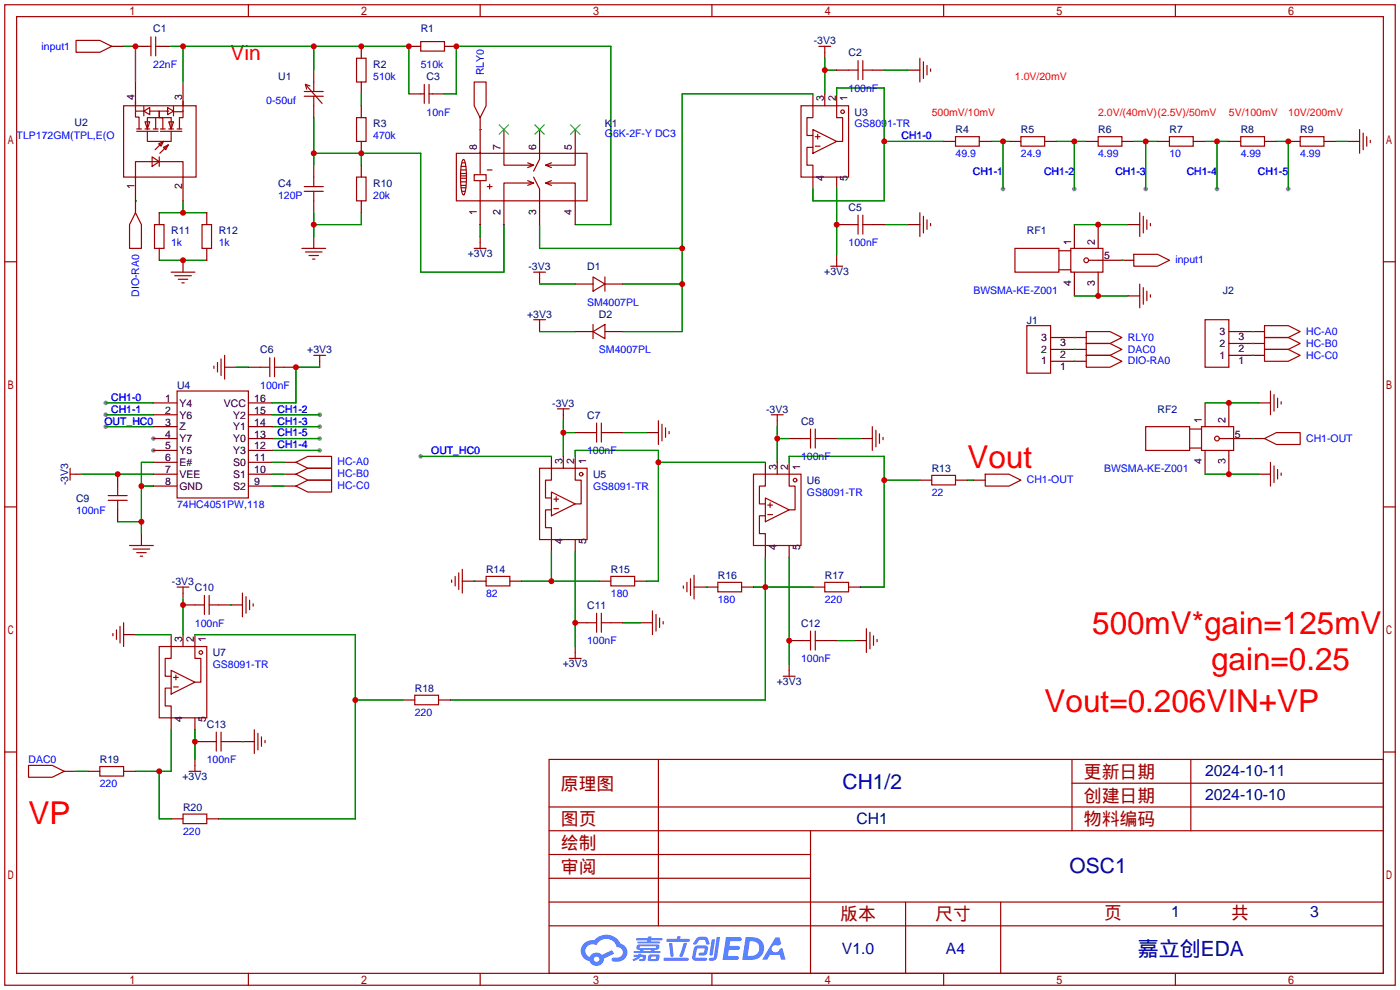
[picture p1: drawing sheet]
<svg xmlns="http://www.w3.org/2000/svg" width="299mm" height="212mm" viewBox="0 0 299 212" stroke-linecap="round" stroke-linejoin="round" font-family="sans-serif">
<g fill="#999">
<circle cx="32.8" cy="93.7" r=".51"/>
<circle cx="32.8" cy="96.3" r=".51"/>
<circle cx="229.6" cy="40.4" r=".51"/>
<circle cx="244.9" cy="40.4" r=".51"/>
<circle cx="260.1" cy="40.4" r=".51"/>
<circle cx="275.3" cy="40.4" r=".51"/>
<circle cx="22.6" cy="86.1" r=".51"/>
<circle cx="22.6" cy="88.6" r=".51"/>
<circle cx="22.6" cy="91.2" r=".51"/>
<circle cx="68.3" cy="88.6" r=".51"/>
<circle cx="68.3" cy="91.2" r=".51"/>
<circle cx="68.3" cy="93.7" r=".51"/>
<circle cx="68.3" cy="96.3" r=".51"/>
<circle cx="214.4" cy="40.4" r=".51"/>
<circle cx="89.9" cy="97.5" r=".51"/>
</g>
<g fill="none" stroke="#a10000" stroke-width=".25">
<path d="M1 1h297.2v209.6h-297.2zM3.6 3.6h292.1v204.4h-292.1zM53.1 1v2.6M102.6 1v2.6M152.1 1v2.6M201.7 1v2.6M251.2 1v2.6M1 55.9h2.6M295.7 55.9h2.5M1 108.3h2.6M295.7 108.3h2.5M1 160.7h2.6"/>
<path d="M117.3 162.3h178.4v45.7h-178.4zM117.3 177.5h178.4M117.3 172.5h178.4M140.7 162.3v35.6M173.2 177.5v30.5M229.1 162.3v15.2M229.1 167.4h66.6M254.5 162.3v15.2M295.7 160.7h2.5M117.3 182.6h55.9M117.3 197.9h178.4M117.3 192.8h178.4"/>
<path d="M117.3 187.7h55.9M193.5 192.8v15.2M213.9 192.8v15.2M53.1 208v2.6M102.6 208v2.6M152.1 208v2.6M201.7 208v2.6M251.2 208v2.6"/>
</g>
<g fill="#5487ff">
<path d="M155.2 200.3h2.6a.48 .48 0 0 1 .7 .4 .48 .48 0 0 1-.6 .4h-1.8l-.2 1.1h1.9a.43 .43 0 0 1 .4 .4 .43 .43 0 0 1-.5 .4h-1.9l-.2 1.3h1.7a.45 .45 0 0 1 .5 .2 .45 .45 0 0 1-.1 .6h-3.3z"/>
<path d="M165.7 200.3h.9l.4 1.5-.8 .3a.84 .84 0 0 0-1.2 .3 .84 .84 0 0 0 .4 1.1 .84 .84 0 0 0 1.1-.4l.1-.2 .6-.3 .7 2.5h-1l-.2-1h-2.1l-.6 1h-1.1z"/>
<path d="M152.1 200.8h.7l-.5 3.1a.36 .36 0 0 1-.3 .3 .36 .36 0 0 1-.4-.3z"/>
<path d="M153.2 200.2h.7l-.6 4.3a1.13 1.13 0 0 1-1.8 .6l.2-.4h.7l.2-.2z"/>
<path d="M148.9 200.6l.6-.4h1a.77 .77 0 0 1 .9 .5l.3 1-.2 .2h-.5l-.3-.9-.2-.2-1 .1-.7 1-.6-.1-.1-.2z"/>
<path d="M148.4 202.4l.6-.3h1.7a.81 .81 0 0 1 .7 .5 .81 .81 0 0 1-.2 .8 .81 .81 0 0 1-.9 .8h-.7a.32 .32 0 0 1-.3-.3 .32 .32 0 0 1 .4-.3h.7l.2-.9-1.6 .1-.4 1.8 2.2 .1a.32 .32 0 0 1 .3 .4 .32 .32 0 0 1-.4 .2h-2.2l-.5-.3-.1-.5z"/>
<path d="M141.9 204.7h5a.33 .33 0 0 1 .3 .3 .33 .33 0 0 1-.3 .3h-4.9l-.2-.1z"/>
<path d="M146.1 201.5h.8l-.7 2a.98 .98 0 0 1-.7 1.1l-.3-.3z"/>
<path d="M143 201.6h.7l.3 2.5a.34 .34 0 0 1-.3 .4 .34 .34 0 0 1-.4-.3z"/>
<path d="M142.5 200.7h2.1l.3-.6h.6l-.1 .6h1.7a.32 .32 0 0 1 .4 .3 .32 .32 0 0 1-.4 .3h-4.5l-.2-.2z"/>
<path d="M135.5 204.1h.9l.1-.3h.6v.3h.8a.82 .82 0 0 1-.5 1.3h-.8v-.4l.7-.1 .1-.3a.68 .68 0 0 0-1 .4l-1.1 .4-.1-.4 .9-.5h-.7z"/>
<path d="M136 200.5h2.4l.1-.3h.7v.3h2.2l.2 .3-.2 .2h-2.3v.2h1.8l.2 .3-.2 .1h-4.5l-.1-.4h2l.1-.2h-2.3l-.1-.2z"/>
<path d="M159.4 200.3l-.8 4.9h1.7a2.5 2.5 0 0 0 3-2.5 2.5 2.5 0 0 0-3.1-2.4zM160.3 201.1a1.61 1.61 0 0 1 2 1.5 1.61 1.61 0 0 1-1.8 1.7h-.7z"/>
<path d="M136.2 202a.55 .55 0 0 0-.2 .8 .55 .55 0 0 0 .7 .2l.1 .3h-1.3v.3l5.4 .1 .3-.2-.2-.2h-1.2l.2-.3a.7 .7 0 0 0 .8-.3 .7 .7 0 0 0 0-.8l-4.2-.1zM136.8 202.3l3.3-.1 .1 .1-.2 .3h-3.2zM137.5 203h1.7l-.2 .3h-1.4z"/>
<path d="M138.6 204.2a1.05 1.05 0 0 0 0 1.2 2.91 2.91 0 0 0 2.2-.2 .98 .98 0 0 0 0-1.2h-1.6zM139.2 204.5l.9-.1 .1 .4-.2 .2-.8-.1z"/>
<path d="M124.9 201.6a2.23 2.23 0 0 0-.7 2.3 2.23 2.23 0 0 0 1.8 1.6 1.58 1.58 0 0 0 1.8 .9 1.58 1.58 0 0 0 1.3-1.5l2.2-1.1-.5-.7-2.1 1a1.65 1.65 0 0 0-2.7 .4 1.45 1.45 0 0 1-.8-1.9 1.45 1.45 0 0 1 2-.7l.3 .1a2.3 2.3 0 0 1 2.3-1.3 2.3 2.3 0 0 1 2 1.7 1.12 1.12 0 0 1 1.3 1 1.12 1.12 0 0 1-1.1 1.2h-.7a.45 .45 0 0 0-.6 .4 .45 .45 0 0 0 .5 .5 2.21 2.21 0 0 0 2.2-.5 2.21 2.21 0 0 0 .5-2.3 2.13 2.13 0 0 0-1.3-1.1 3.3 3.3 0 0 0-5.6-.7l-1.1 .1zM127 205a.57 .57 0 0 1 1.1 0 .57 .57 0 0 1-1.1 0z"/>
</g>
<g fill="none" stroke="#a10000" stroke-width=".25">
<path d="M16.3 8.6h5l2.6 1.3-2.6 1.3h-5zM31.5 9.9h.8M32.3 7.9v4M33.3 9.9h.7M33.3 7.9v4M65 19.6h4.1M65.3 18l3.5 4.1M65.3 18l.9 .4M65.3 18l.2 1.1M67.1 17.5v2.1M76.2 12.4h2v5.1h-2zM89.9 8.9h5.1v2h-5.1z"/>
<path d="M90.7 18v4.1M91.7 18v4.1M101.3 17.5h2.6v5.1l-1.3 2.5-1.3-2.5zM175 9.9h2.5M176.3 9.9v1.3M181.4 15h2M183.4 13v4M184.4 15h2M184.4 13v4M196.6 12.4v5.1M197.4 13.2v3.6M198.1 14v2"/>
<path d="M198.9 14.7v.5M26.4 22.6h15.5v15.2h-15.5zM29 21.6v2M29.2 28.1h4.6M29.2 27.6h1M30.7 23.7l1.3-.7v1.5zM30.7 22.7v2.1M31 26h1l-.5 1.6zM31 23.7h-2v1.3h.7v2.6M31 27.6h1M31.5 28.1v2M31.5 30.2h5.1"/>
<path d="M32 23.7h2v1.4h-2.5v2.5M32.5 33.5l1.5 1-1.5 1.1zM32.8 27.6h1M33.3 25.1v2.5M33.9 30.7l1-.5-.5 1zM34 25.1h2.6v2.1M34 33.5v2.1M34.3 28.1h4.6M34.3 27.6h1M34.9 31.5l1-.5-.5 1zM34.9 30.2l-1.8 1.8M35.8 23l1.3 .7-1.3 .8z"/>
<path d="M35.9 31l-1.7 1.8M36.1 26h1l-.5 1.6zM36.1 23.7h-2.1v1.4h.8v2.5M36.1 27.6h1M36.6 28.1v2M37.1 22.7v2.1M37.1 23.9h2M37.8 27.6h1.1M39.1 37.8v-3.3h-10.1v3.6M39.1 21.6v3.5h-.7v2.5M65 39.9h4.1M65 20.6h4.1"/>
<path d="M67.1 20.6v2M67.1 37.8v2.1M76.2 25.1h2v5.1h-2zM76.2 37.8h2v5.1h-2zM89.9 20.1h.8M91.7 20.1h.8M97.5 32.8h28v10.1h-28zM98.6 36.3h1M98.6 35.6h1M98.6 37.1h1M98.6 37.6h1M98.6 38.1h1"/>
<path d="M98.6 38.9h1M98.6 39.6h1M98.8 34.8h.5M99 34.1l.2 .1a14.8 14.8 0 0 1 .2 7l-.4 .5-.3-.7a16.1 16.1 0 0 1 .1-6.6zM101.3 37.3h2.6v1.3h-2.6zM102.6 32.5v4.6M102.6 38.6v4.3M104.1 39.9h1.1M104.1 36.3h1.1M104.6 39.4v1M107.7 32.8v2.5h6.3l-1.2-.5M112.8 38.6l1.2 .5h-6.3v3.8"/>
<path d="M114 37.8l1.3 2.6v2.5M114 39.1l-1.2 .5M114 35.3l-1.2 .5M115.3 32.8v1.2l-1.3 2.6M117.9 39.6l-1.3-.5h6.3v3.8M117.9 34.8l-1.3 .5M117.9 38.6l-1.3 .5M122.9 32.8v2.5h-6.3l1.3 .5M171.2 22.6h10.2v15.2h-10.2zM173.7 27.7l5.1 2.5-5.1 2.6zM173.7 22.6v2.5h-1.2v3.9h1.2M173.7 31.5h-1.2v3.8h1.2v2.5"/>
<path d="M174.2 31.2h1.1M174.2 29.2h1.1M174.8 28.7v1M178.8 22.6v2.5h1.3v5.1h-1.3M204.2 29.2h5.1v2h-5.1zM218.2 29.2h5.1v2h-5.1zM234.7 29.2h5.1v2h-5.1zM249.9 29.2h5.1v2h-5.1zM265.2 29.2h5.1v2h-5.1zM277.9 29.2h5.1v2h-5.1zM290.6 27.7v5.1M291.3 28.4v3.6"/>
<path d="M292.1 29.2v2M292.9 30v.5M29 45.5l1.2 2.5v5.1h-2.5v-5.1zM33 48h2.1v5.1h-2.1zM36.6 58.2h5.1M37.3 58.9h3.6M38.1 59.7h2M43.2 48h2v5.1h-2zM64.5 53.1h5.1M65 40.9h4.1M65.3 53.8h3.5M66 54.6h2.1"/>
<path d="M66.8 55.4h.5M67.1 40.9v2M98.6 40.1h1M98.8 40.9h.5M101.3 53.1h2.6M102.6 51.8v1.3M114 58.2h2.6M115.3 58.2v1.2M126.7 59.2l2.6 1.5-2.6 1.5zM129.3 59.2v3M177.5 56.9h2.6M178.8 55.6v1.3"/>
<path d="M181.4 48h2M183.4 46v4M184.4 46v4M184.4 48h2M196.6 45.5v5M197.4 46.2v3.6M198.1 47v2M198.9 47.8v.5M216.9 53.1h9.4v5.1h-9.4zM226.3 53.6h2.6M226.3 57.7h2.6M228.9 53.1h6.8v5.1h-6.8z"/>
<path d="M232.7 55.6h2M242.3 54.4h5.1l2.5 1.2-2.5 1.3h-5.1zM243.6 45.5v5M244.3 46.2v3.6M245.1 47v2M245.9 47.8v.5M38.9 60.5h.5M45.7 78.2v.5M46.5 77.5v2M47.2 76.7v3.6M48 75.9v5.1M55.6 78.5h2.1"/>
<path d="M57.7 76.5v4M58.7 78.5h2M58.7 76.5v4M67.1 75.9h2.5M68.3 75.9v1.3M114 68.3h2.6M115.3 68.3v1.3M126.7 70.9l2.6-1.6v3.1zM126.7 69.3v3.1M219.5 69.6h5v10.2h-5zM232.2 70.9h5l2.6 1.2-2.6 1.3h-5zM232.2 75.9h5l2.6 1.3-2.6 1.3h-5z"/>
<path d="M232.2 73.4h5l2.6 1.3-2.6 1.2h-5zM243.6 60.7v5.1M244.3 61.5v3.5M245.1 62.2v2.1M245.9 63v.5M257.6 68.3h5v10.2h-5zM270.3 69.6h5l2.6 1.3-2.6 1.2h-5zM270.3 72.1h5l2.6 1.3-2.6 1.3h-5zM270.3 74.7h5l2.6 1.2-2.6 1.3h-5zM37.8 83.6h15.3v22.8h-15.3zM63.2 98.8l2.6-1.3h5.1v2.6h-5.1zM119.1 87.4h2.6"/>
<path d="M120.4 87.4v1.2M125.5 92.5h2M127.5 90.4v4.1M128.5 90.4v4.1M128.5 92.5h2.1M140.7 89.9v5.1M141.5 90.7v3.5M142.2 91.4v2.1M143 92.2v.5M164.8 88.6h2.6M166.1 88.6v1.3M171.2 93.7h2"/>
<path d="M173.2 91.7v4.1M174.2 93.7h2.1M174.2 91.7v4.1M186.4 91.2v5.1M187.2 91.9v3.6M188 92.7v2M188.7 93.5v.5M244.9 91.2h9.4v5.1h-9.4zM254.3 91.7h2.5M254.3 95.8h2.5M256.8 91.2h6.9v5.1h-6.9zM260.6 93.7h2"/>
<path d="M270.3 93.7l2.5-1.2h5.1v2.5h-5.1zM271.5 83.6v5M271.5 98.8v5.1M272.3 84.3v3.6M272.3 99.6v3.5M273 85.1v2M273.8 85.9v.5M15 100.1v2.5M15 101.3h1.3M23.1 106.9h4.1M23.1 105.9h4.1M25.1 103.9v2"/>
<path d="M25.1 106.9v2.1M27.7 116.6h5.1M28.4 117.3h3.6M29.2 118.1h2M30 118.9h.5M63.2 101.3l2.6-1.2h5.1v2.5h-5.1zM63.2 103.9l2.6-1.3h5.1v2.6h-5.1zM115.3 100.1h10.2v15.2h-10.2zM117.9 105.2l5 2.5-5 2.5zM117.9 100.1v2.5h-1.3v3.8h1.3M117.9 109h-1.3v3.8h1.3v2.5M118.4 108.7h1"/>
<path d="M118.4 106.7h1M118.9 106.2v1M122.9 100.1v2.5h1.3v5.1h-1.3M161 101.3h10.2v15.3h-10.2zM163.6 106.4l5.1 2.6-5.1 2.5zM163.6 101.3v2.6h-1.3v3.8h1.3M163.6 110.2h-1.3v3.8h1.3v2.6M164.1 110h1M164.1 107.9h1M164.6 107.4v1.1M168.7 101.3v2.6h1.2v5.1h-1.2M199.1 101.6h5.1v2h-5.1z"/>
<path d="M210.6 101.3h5l2.6 1.3-2.6 1.3h-5zM273 100.3v2.1M273.8 101.1v.5M24.1 135.4v.5M24.9 134.6v2.1M25.7 133.9v3.5M26.4 133.1v5.1M34 138.2h10.2v15.2h-10.2zM36.6 138.2v2.5h-1.3v3.8h1.3M37.8 125.5h2.6M39.1 125.5v1.2M41.7 138.2v2.5h1.2v5.1h-1.2"/>
<path d="M41.7 129.3h2M43.7 127.3v4M44.7 129.3h2M44.7 127.3v4M51.8 126.7v5.1M52.6 127.5v3.6M53.3 128.3v2M54.1 129v.5M96.5 124v.5M97.3 123.2v2M98 122.4v3.6M98.8 121.7v5"/>
<path d="M103.9 123.2h5.1v2h-5.1zM122.9 139.4v1.3M125.5 133.1h2M127.5 131.1v4M128.5 133.1h2.1M128.5 131.1v4M130.6 123.2h5v2h-5zM139.4 130.6v5M140.2 131.3v3.6M141 132.1v2M141.7 132.8v.6M146 125.2v.5"/>
<path d="M146.8 124.5v2M147.6 123.7v3.6M148.3 122.9v5.1M153.4 124.5h5.1v2h-5.1zM171.2 136.9h2M173.2 134.9v4M174.2 134.9v4M174.2 136.9h2.1M176.3 124.5h5.1v2h-5.1zM185.2 134.4v5M185.9 135.1v3.6M186.7 135.9v2"/>
<path d="M187.5 136.7v.5M36.6 143.3l5.1 2.5-5.1 2.5zM36.6 147.1h-1.3v3.8h1.3v2.5M37.1 146.8h1M37.1 144.8h1M37.6 144.3v1M44.2 158.5h2M46.2 156.5v4M47.2 156.5v4M47.2 158.5h2.1M54.4 156v5M55.1 156.7v3.6"/>
<path d="M55.9 157.5v2M56.6 158.2v.6M88.6 148.6h5.1v2h-5.1zM121.7 140.7h2.5M167.4 144.5h2.5M168.7 143.3v1.2M6.1 163.6h5.1l2.5 1.2-2.5 1.3h-5.1zM21.3 163.8h5.1v2.1h-5.1zM39.1 174h5.1v2h-5.1zM40.4 164.8h2.5M41.7 163.6v1.2"/>
<circle cx="180.1" cy="23.9" r=".38"/>
<circle cx="232.2" cy="55.6" r=".51"/>
<circle cx="260.1" cy="93.7" r=".51"/>
<circle cx="124.2" cy="101.3" r=".38"/>
<circle cx="169.9" cy="102.6" r=".38"/>
<circle cx="42.9" cy="139.4" r=".38"/>
</g>
<g fill="none" stroke="#870000" stroke-width=".25">
<path d="M23.9 9.9h2.5M29 17.5v5.1M29 9.9h2.5M34 9.9h2.6M39.1 17.5v5.1M67.1 15v2.5M77.2 9.9v2.5M77.2 17.5v2.6M87.4 9.9h2.5M95 9.9h2.5M176.3 11.2v1.2M178.8 15h2.6"/>
<path d="M186.4 15h2.6M194.1 15h2.5M29 37.8v7.7M39.1 37.8v5.1M67.1 22.6v2.5M67.1 35.3v2.5M77.2 22.6v2.5M77.2 30.2v2.6M77.2 35.3v2.5M87.4 20.1h2.5M92.5 20.1h2.5M102.6 25.1v7.7"/>
<path d="M107.7 27.7v5.1M115.3 27.7v5.1M122.9 27.7v5.1M173.7 20.1v2.5M173.7 37.8v2.6M176.3 20.1v2.5M178.8 20.1v2.5M178.8 37.8v2.6M201.7 30.2h2.5M209.3 30.2h2.5M215.6 30.2h2.6M223.3 30.2h2.5"/>
<path d="M232.2 30.2h2.5M239.8 30.2h2.5M247.4 30.2h2.5M255 30.2h2.6M262.6 30.2h2.6M270.3 30.2h2.5M275.3 30.2h2.6M283 30.2h2.5M288 30.2h2.6M34 45.5v2.5M34 53.1v2.5M39.1 55.6v2.6"/>
<path d="M44.2 45.5v2.5M44.2 53.1v2.5M67.1 42.9v2.6M67.1 50.5v2.6M77.2 42.9v2.6M102.6 42.9v5.1M102.6 50.5v1.3M107.7 42.9v5.1M115.3 42.9v5.1M115.3 59.4v1.3M122.9 42.9v5.1M178.8 54.4v1.2"/>
<path d="M178.8 48h2.6M186.4 48h2.6M194.1 48h2.5M229.6 48v5.1M229.6 58.2v5M234.7 48v5.1M234.7 58.2v5M234.7 55.6h7.6M241 48h2.6M48 78.5h2.5M53.1 78.5h2.5M60.7 78.5h2.5"/>
<path d="M68.3 77.2v1.3M115.3 69.6v1.3M122.9 70.9h3.8M122.9 60.7h3.8M129.3 70.9h3.8M129.3 60.7h3.8M224.5 77.2h7.7M224.5 74.7h7.7M224.5 72.1h7.7M241 63.2h2.6M262.6 75.9h7.7M262.6 73.4h7.7"/>
<path d="M262.6 70.9h7.7M32.8 98.8h5M32.8 93.7h5M32.8 86.1h5M32.8 88.6h5M32.8 91.2h5M32.8 96.3h5M53.1 98.8h5.1M53.1 93.7h5.1M53.1 86.1h5.1M53.1 88.6h5.1M53.1 91.2h5.1"/>
<path d="M53.1 96.3h5.1M60.7 98.8h2.5M117.9 97.5v2.6M120.4 88.6v1.3M120.4 97.5v2.6M122.9 97.5v2.6M122.9 92.5h2.6M130.6 92.5h2.5M138.2 92.5h2.5M163.6 98.8v2.5M166.1 89.9v1.3M166.1 98.8v2.5"/>
<path d="M168.7 98.8v2.5M168.7 93.7h2.5M176.3 93.7h2.5M183.9 93.7h2.5M257.6 86.1v5.1M257.6 96.3v5M262.6 93.7h7.7M262.6 86.1v5.1M262.6 96.3v5M269 86.1h2.5M16.3 101.3h1.2M25.1 101.3v2.6"/>
<path d="M25.1 109v2.5M30.2 114v2.6M32.8 101.3h5M32.8 103.9h5M53.1 101.3h5.1M53.1 103.9h5.1M60.7 101.3h2.5M60.7 103.9h2.5M117.9 115.3v2.6M122.9 115.3v2.6M163.6 116.6v2.5M168.7 116.6v2.5"/>
<path d="M196.6 102.6h2.5M204.2 102.6h2.6M208 102.6h2.6M269 101.3h2.5M26.4 135.6h2.6M36.6 135.6v2.6M39.1 126.7v1.3M39.1 135.6v2.6M39.1 129.3h2.6M41.7 135.6v2.6M46.7 129.3h5.1M98.8 124.2h5.1"/>
<path d="M109 124.2h2.5M122.9 133.1h2.6M122.9 138.2v1.2M128 124.2h2.6M130.6 133.1h2.5M135.6 124.2h2.6M136.9 133.1h2.5M148.3 125.5h5.1M158.5 125.5h2.5M168.7 136.9h2.5M173.7 125.5h2.6M176.3 136.9h2.5"/>
<path d="M181.4 125.5h2.5M182.6 136.9h2.6M36.6 153.4v2.6M41.7 153.4v2.6M41.7 158.5h2.5M49.3 158.5h5.1M86.1 149.6h2.5M93.7 149.6h2.6M168.7 142v1.3M13.7 164.8h2.6M18.8 164.8h2.5M26.4 164.8h2.6"/>
<path d="M36.6 175h2.5M41.7 162.3v1.3M44.2 175h2.5"/>
</g>
<g fill="none" stroke="#008700" stroke-width=".25">
<path d="M26.4 9.9h2.6v7.6M36.6 9.9h50.8v10.2M39.1 9.9v7.6M67.1 9.9v5.1M176.3 12.4v7.7M176.3 15h2.5M189 15h5.1M67.1 25.1v10.2M67.1 32.8h22.8v25.4h17.8v-10.2M77.2 20.1v2.5M77.2 32.8v2.5M95 20.1h2.5v-10.2h33.1v38.1h-7.7"/>
<path d="M102.6 27.7h.1M173.7 20.1h-27.9v50.8h-12.7M178.8 20.1v-1.3h10.2v24.1h-15.3v-2.5M189 30.2h12.7M211.8 30.2h3.8M214.4 30.2v10.2M225.8 30.2h6.4M229.6 30.2v10.2M242.3 30.2h5.1M244.9 30.2v10.2M257.6 30.2h5M260.1 30.2v10.2"/>
<path d="M272.8 30.2h2.5v10.2M285.5 30.2h2.5M29 42.9h.1M34 45.5h10.2M34 55.6h10.2M39.1 42.9v2.6M67.1 45.5v5M77.2 45.5v2.5h-10.1M102.6 48v2.5M115.3 48v5.1h30.5M178.8 40.4v14M189 48h5.1"/>
<path d="M229.6 48h11.4M239.8 55.6h.1M50.5 78.5h2.6M68.3 78.5h-5.1v7.6h-5M115.3 60.7h7.6M115.3 70.9h7.6M133.1 60.7h12.7M229.6 72.1h.1M229.6 77.2h.1M229.6 74.7h.1M229.6 63.2h11.4M267.7 70.9h.1"/>
<path d="M267.7 73.4h.1M267.7 75.9h.1M22.6 86.1h10.2M22.6 88.6h10.2M22.6 91.2h10.2M32.8 98.8h-2.6v15.2M58.2 88.6h10.1M58.2 91.2h10.1M58.2 93.7h10.1M58.2 96.3h10.1M58.2 98.8h2.5M89.9 97.5h28"/>
<path d="M120.4 89.9v7.6M120.4 92.5h2.5M122.9 97.5v-1.2h17.8v27.9h-2.5M133.1 92.5h5.1M140.7 98.8h22.9M166.1 93.7h2.6M166.1 91.2v7.6M168.7 98.8v-1.3h20.3v28h-5.1M178.8 93.7h5.1M257.6 86.1h11.4M267.7 93.7h.1M17.5 101.3h15.3"/>
<path d="M25.1 111.5h5.1M30.2 103.9h2.6M58.2 101.3h2.5M58.2 103.9h2.5M117.9 117.9v6.3M122.9 117.9v20.3M163.6 119.1v30.5h-67.3M168.7 119.1v22.9M189 102.6h7.6M206.8 102.6h1.2M257.6 101.3h11.4M29 135.6h7.6"/>
<path d="M39.1 128v7.6M41.7 135.6h34.2v39.4h-29.2M49.3 129.3h.1M101.3 124.2h.1M111.5 124.2h16.5M133.1 133.1h3.8M150.9 125.5h.1M161 125.5h12.7M178.8 136.9h3.8M36.6 156v8.8h-7.6M41.7 156v6.3M51.8 158.5h.1"/>
<path d="M75.9 149.6h10.2M16.3 164.8h2.5M34 164.8v10.2h2.6"/>
</g>
<path d="M106.7 26.7l2 2M108.7 26.7l-2 2M114.3 26.7l2 2M116.3 26.7l-2 2M121.9 26.7l2.1 2M124 26.7l-2.1 2" fill="none" stroke="#3c3" stroke-width=".25"/>
<g fill="#c00">
<circle cx="229.6" cy="30.2" r=".63"/>
<circle cx="244.9" cy="30.2" r=".63"/>
<circle cx="260.1" cy="30.2" r=".63"/>
<circle cx="275.3" cy="30.2" r=".63"/>
<circle cx="176.3" cy="15" r=".63"/>
<circle cx="63.2" cy="78.5" r=".63"/>
<circle cx="30.2" cy="103.9" r=".63"/>
<circle cx="30.2" cy="111.5" r=".63"/>
<circle cx="25.1" cy="101.3" r=".63"/>
<circle cx="29" cy="9.9" r=".63"/>
<circle cx="39.1" cy="45.5" r=".63"/>
<circle cx="67.1" cy="48" r=".63"/>
<circle cx="67.1" cy="32.8" r=".63"/>
<circle cx="77.2" cy="32.8" r=".63"/>
<circle cx="214.4" cy="30.2" r=".63"/>
<circle cx="39.1" cy="55.6" r=".63"/>
<circle cx="145.8" cy="53.1" r=".63"/>
<circle cx="145.8" cy="60.7" r=".63"/>
<circle cx="189" cy="30.2" r=".63"/>
<circle cx="178.8" cy="48" r=".63"/>
<circle cx="120.4" cy="92.5" r=".63"/>
<circle cx="122.9" cy="133.1" r=".63"/>
<circle cx="166.1" cy="93.7" r=".63"/>
<circle cx="168.7" cy="136.9" r=".63"/>
<circle cx="140.7" cy="98.8" r=".63"/>
<circle cx="189" cy="102.6" r=".63"/>
<circle cx="41.7" cy="158.5" r=".63"/>
<circle cx="117.9" cy="124.2" r=".63"/>
<circle cx="163.6" cy="125.5" r=".63"/>
<circle cx="39.1" cy="9.9" r=".63"/>
<circle cx="87.4" cy="9.9" r=".63"/>
<circle cx="67.1" cy="9.9" r=".63"/>
<circle cx="77.2" cy="9.9" r=".63"/>
<circle cx="97.5" cy="9.9" r=".63"/>
<circle cx="234.7" cy="48" r=".63"/>
<circle cx="234.7" cy="63.2" r=".63"/>
<circle cx="262.6" cy="86.1" r=".63"/>
<circle cx="262.6" cy="101.3" r=".63"/>
<circle cx="39.1" cy="129.3" r=".63"/>
<circle cx="34" cy="164.8" r=".63"/>
<circle cx="75.9" cy="149.6" r=".63"/>
</g>
<g font-size="6.7" fill="#f00">
<text x="206.8" y="100">Vout</text>
<text x="233.4" y="135.6">500mV*gain=125mV</text>
<text x="258.8" y="143.2">gain=0.25</text>
<text x="223.3" y="152.1">Vout=0.206VIN+VP</text>
<text x="6.1" y="176.2">VP</text>
</g>
<text font-size="4.5" fill="#f00" x="49.3" y="12.8">Vin</text>
<g font-size="4.5" fill="#000080">
<text x="180.1" y="168.7">CH1/2</text>
<text x="228.6" y="186.5">OSC1</text>
<text x="243.2" y="204.3">嘉立创EDA</text>
</g>
<g font-size="3.8" fill="#a00000">
<text x="231.6" y="166.2">更新日期</text>
<text x="119.9" y="168.8">原理图</text>
<text x="231.6" y="171.3">创建日期</text>
<text x="119.9" y="176.4">图页</text>
<text x="231.6" y="176.4">物料编码</text>
<text x="119.9" y="181.5">绘制</text>
<text x="119.9" y="186.6">审阅</text>
<text x="179.6" y="196.7">版本</text>
<text x="199.9" y="196.7">尺寸</text>
<text x="236" y="196.5">页</text>
<text x="263.1" y="196.5">共</text>
</g>
<g font-size="3.4" fill="#000080">
<text x="257.6" y="165.9">2024-10-11</text>
<text x="257.6" y="170.9">2024-10-10</text>
<text x="183.1" y="176">CH1</text>
<text x="250.3" y="196.1">1</text>
<text x="280" y="196.1">3</text>
<text x="179.9" y="204">V1.0</text>
<text x="202.2" y="204">A4</text>
</g>
<g font-size="2.2" fill="#00f">
<text x="8.9" y="10.6">input1</text>
<text x="32.8" y="14.5">22nF</text>
<text x="79.8" y="17.1">510k</text>
<text x="89.9" y="14.5">510k</text>
<text x="103.4" y="16.1" transform="rotate(-90 103.4 16.1)">RLY0</text>
<text x="56.9" y="22.2">0-50uf</text>
<text x="181.4" y="19.6">100nF</text>
<text x="3.6" y="29.8">TLP172GM(TPL,E(O</text>
<text x="79.8" y="29.8">470k</text>
<text x="91.2" y="24.7">10nF</text>
<text x="129.3" y="29.3">G6K-2F-Y DC3</text>
<text x="182.6" y="27.2">GS8091-TR</text>
<text x="192.7" y="29.8">CH1-0</text>
<text x="204.2" y="33.6">49.9</text>
<text x="218.2" y="33.6">24.9</text>
<text x="234.7" y="33.6">4.99</text>
<text x="249.9" y="33.6">10</text>
<text x="265.2" y="33.6">4.99</text>
<text x="277.9" y="33.6">4.99</text>
<text x="207.9" y="37.4">CH1-1</text>
<text x="223.1" y="37.4">CH1-2</text>
<text x="238.4" y="37.4">CH1-3</text>
<text x="253.6" y="37.4">CH1-4</text>
<text x="268.9" y="37.4">CH1-5</text>
<text x="59.4" y="42.5">120P</text>
<text x="79.8" y="42.5">20k</text>
<text x="36.6" y="52.6">1k</text>
<text x="46.7" y="52.6">1k</text>
<text x="181.4" y="52.6">100nF</text>
<text x="251.2" y="56.3">input1</text>
<text x="29.8" y="63.4" transform="rotate(-90 29.8 63.4)">DIO-RA0</text>
<text x="125.5" y="65.3">SM4007PL</text>
<text x="208" y="62.8">BWSMA-KE-Z001</text>
<text x="279.1" y="71.5">HC-A0</text>
<text x="128" y="75.5">SM4007PL</text>
<text x="241" y="72.8">RLY0</text>
<text x="241" y="77.9">DIO-RA0</text>
<text x="241" y="75.3">DAC0</text>
<text x="279.1" y="74.1">HC-B0</text>
<text x="279.1" y="76.6">HC-C0</text>
<text x="55.6" y="83.1">100nF</text>
<text x="23.8" y="85.7">CH1-0</text>
<text x="23.8" y="88.2">CH1-1</text>
<text x="59.3" y="88.2">CH1-2</text>
<text x="22.3" y="90.7">OUT_HC0</text>
<text x="59.3" y="90.7">CH1-3</text>
<text x="59.3" y="93.3">CH1-5</text>
<text x="59.3" y="95.8">CH1-4</text>
<text x="279.1" y="94.4">CH1-OUT</text>
<text x="72.1" y="99.5">HC-A0</text>
<text x="92.2" y="97.1">OUT_HC0</text>
<text x="125.5" y="97.1">100nF</text>
<text x="171.2" y="98.4">100nF</text>
<text x="236" y="100.9">BWSMA-KE-Z001</text>
<text x="72.1" y="102">HC-B0</text>
<text x="72.1" y="104.6">HC-C0</text>
<text x="126.7" y="104.7">GS8091-TR</text>
<text x="172.5" y="106">GS8091-TR</text>
<text x="199.1" y="106">22</text>
<text x="219.5" y="103.3">CH1-OUT</text>
<text x="16.3" y="109.8">100nF</text>
<text x="37.8" y="108.5">74HC4051PW,118</text>
<text x="103.9" y="127.6">82</text>
<text x="130.6" y="127.6">180</text>
<text x="153.4" y="128.8">180</text>
<text x="176.3" y="128.8">220</text>
<text x="41.7" y="133.9">100nF</text>
<text x="125.5" y="137.7">100nF</text>
<text x="45.5" y="142.8">GS8091-TR</text>
<text x="171.2" y="141.5">100nF</text>
<text x="88.6" y="153">220</text>
<text x="6.1" y="163">DAC0</text>
<text x="44.2" y="163.1">100nF</text>
<text x="21.3" y="168.2">220</text>
<text x="39.1" y="178.4">220</text>
</g>
<g font-size="2.2" fill="#000080">
<text x="32.8" y="6.9">C1</text>
<text x="89.9" y="6.9">R1</text>
<text x="173.9" y="9.5">-3V3</text>
<text x="181.4" y="12">C2</text>
<text x="59.4" y="17.1">U1</text>
<text x="79.8" y="14.5">R2</text>
<text x="91.2" y="17.1">C3</text>
<text x="15.9" y="26.9">U2</text>
<text x="79.8" y="27.2">R3</text>
<text x="129.3" y="27.2">K1</text>
<text x="182.6" y="24.7">U3</text>
<text x="204.2" y="28.5">R4</text>
<text x="218.2" y="28.5">R5</text>
<text x="234.7" y="28.5">R6</text>
<text x="249.9" y="28.5">R7</text>
<text x="265.2" y="28.5">R8</text>
<text x="277.9" y="28.5">R9</text>
<text x="59.4" y="39.9">C4</text>
<text x="79.8" y="39.9">R10</text>
<text x="181.4" y="45">C5</text>
<text x="36.6" y="50.1">R11</text>
<text x="46.7" y="50.1">R12</text>
<text x="219.5" y="50.1">RF1</text>
<text x="100" y="54.9">+3V3</text>
<text x="112.9" y="57.7">-3V3</text>
<text x="125.5" y="57.7">D1</text>
<text x="176.2" y="58.7">+3V3</text>
<text x="261.4" y="62.8">J2</text>
<text x="112.7" y="67.9">+3V3</text>
<text x="128" y="67.9">D2</text>
<text x="219.5" y="69.1">J1</text>
<text x="55.6" y="75.5">C6</text>
<text x="65.7" y="75.5">+3V3</text>
<text x="37.8" y="83.1">U4</text>
<text x="118" y="86.9">-3V3</text>
<text x="125.5" y="89.5">C7</text>
<text x="163.7" y="88.2">-3V3</text>
<text x="247.4" y="88.2">RF2</text>
<text x="171.2" y="90.7">C8</text>
<text x="199.1" y="100.9">R13</text>
<text x="14.5" y="103.7" transform="rotate(-90 14.5 103.7)">-3V3</text>
<text x="16.3" y="107.2">C9</text>
<text x="126.7" y="102.2">U5</text>
<text x="172.5" y="103.4">U6</text>
<text x="36.7" y="125">-3V3</text>
<text x="103.9" y="122.5">R14</text>
<text x="130.6" y="122.5">R15</text>
<text x="153.4" y="123.8">R16</text>
<text x="176.3" y="123.8">R17</text>
<text x="41.7" y="126.3">C10</text>
<text x="125.5" y="130.1">C11</text>
<text x="171.2" y="133.9">C12</text>
<text x="45.5" y="140.3">U7</text>
<text x="120.3" y="142.5">+3V3</text>
<text x="88.6" y="147.9">R18</text>
<text x="166" y="146.3">+3V3</text>
<text x="44.2" y="155.5">C13</text>
<text x="21.3" y="163.1">R19</text>
<text x="39" y="166.6">+3V3</text>
<text x="39.1" y="173.3">R20</text>
</g>
<g font-size="2.2" fill="#f00">
<text x="216.9" y="17.1">1.0V/20mV</text>
<text x="199.1" y="24.7">500mV/10mV</text>
<text x="234.7" y="24.7">2.0V/(40mV)(2.5V)/50mV</text>
<text x="262.6" y="24.7">5V/100mV</text>
<text x="275.3" y="24.7">10V/200mV</text>
</g>
<g font-size="2.2">
<text x="28.7" y="21.3" transform="rotate(-90 28.7 21.3)">4</text>
<text x="38.9" y="21.3" transform="rotate(-90 38.9 21.3)">3</text>
<text x="176.1" y="21.7" transform="rotate(-90 176.1 21.7)">3</text>
<text x="178.6" y="21.7" transform="rotate(-90 178.6 21.7)">2</text>
<text x="181.2" y="21.7" transform="rotate(-90 181.2 21.7)">1</text>
<text x="101.9" y="32" transform="rotate(-90 101.9 32)">8</text>
<text x="107" y="32" transform="rotate(-90 107 32)">7</text>
<text x="114.6" y="32" transform="rotate(-90 114.6 32)">6</text>
<text x="122.2" y="32" transform="rotate(-90 122.2 32)">5</text>
<text x="28.7" y="40.4" transform="rotate(-90 28.7 40.4)">1</text>
<text x="38.9" y="40.4" transform="rotate(-90 38.9 40.4)">2</text>
<text x="176.1" y="38.7" transform="rotate(-90 176.1 38.7)">4</text>
<text x="181.2" y="38.7" transform="rotate(-90 181.2 38.7)">5</text>
<text x="101.9" y="45.9" transform="rotate(-90 101.9 45.9)">1</text>
<text x="107" y="45.9" transform="rotate(-90 107 45.9)">2</text>
<text x="114.6" y="45.9" transform="rotate(-90 114.6 45.9)">3</text>
<text x="122.2" y="45.9" transform="rotate(-90 122.2 45.9)">4</text>
<text x="228.9" y="52.3" transform="rotate(-90 228.9 52.3)">1</text>
<text x="234" y="52.3" transform="rotate(-90 234 52.3)">2</text>
<text x="236" y="55.4">5</text>
<text x="228.9" y="61.2" transform="rotate(-90 228.9 61.2)">4</text>
<text x="234" y="61.2" transform="rotate(-90 234 61.2)">3</text>
<text x="260.6" y="71.5">3</text>
<text x="222.5" y="77.9">1</text>
<text x="222.5" y="75.3">2</text>
<text x="222.5" y="72.8">3</text>
<text x="226.6" y="76.5">2</text>
<text x="226.6" y="73.9">3</text>
<text x="260.6" y="76.6">1</text>
<text x="260.6" y="74.1">2</text>
<text x="264.7" y="77.7">1</text>
<text x="264.7" y="75.2">2</text>
<text x="264.7" y="72.7">3</text>
<text x="226.6" y="79">1</text>
<text x="35.3" y="85.9">1</text>
<text x="35.3" y="88.4">2</text>
<text x="38.4" y="86.9">Y4</text>
<text x="38.4" y="89.4">Y6</text>
<text x="47.8" y="86.9">VCC</text>
<text x="49.8" y="89.4">Y2</text>
<text x="54.4" y="88.4">15</text>
<text x="54.4" y="85.9">16</text>
<text x="35.3" y="91">3</text>
<text x="35.3" y="93.5">4</text>
<text x="38.4" y="92">Z</text>
<text x="38.4" y="94.5">Y7</text>
<text x="49.8" y="94.5">Y0</text>
<text x="49.8" y="92">Y1</text>
<text x="54.4" y="93.5">13</text>
<text x="54.4" y="91">14</text>
<text x="256.9" y="90.4" transform="rotate(-90 256.9 90.4)">1</text>
<text x="261.9" y="90.4" transform="rotate(-90 261.9 90.4)">2</text>
<text x="263.9" y="93.5">5</text>
<text x="35.3" y="96.1">5</text>
<text x="35.3" y="98.6">6</text>
<text x="35.3" y="101.1">7</text>
<text x="38.4" y="97.1">Y5</text>
<text x="38.4" y="99.6">E#</text>
<text x="49.8" y="99.6">S0</text>
<text x="49.8" y="97.1">Y3</text>
<text x="54.4" y="101.1">10</text>
<text x="54.4" y="98.6">11</text>
<text x="54.4" y="96.1">12</text>
<text x="120.2" y="99.2" transform="rotate(-90 120.2 99.2)">3</text>
<text x="122.7" y="99.2" transform="rotate(-90 122.7 99.2)">2</text>
<text x="125.3" y="99.2" transform="rotate(-90 125.3 99.2)">1</text>
<text x="165.9" y="100.4" transform="rotate(-90 165.9 100.4)">3</text>
<text x="168.5" y="100.4" transform="rotate(-90 168.5 100.4)">2</text>
<text x="171" y="100.4" transform="rotate(-90 171 100.4)">1</text>
<text x="256.9" y="99.3" transform="rotate(-90 256.9 99.3)">4</text>
<text x="261.9" y="99.3" transform="rotate(-90 261.9 99.3)">3</text>
<text x="35.3" y="103.7">8</text>
<text x="38.4" y="102.1">VEE</text>
<text x="38.4" y="104.7">GND</text>
<text x="49.8" y="104.7">S2</text>
<text x="49.8" y="102.1">S1</text>
<text x="54.4" y="103.7">9</text>
<text x="120.2" y="116.2" transform="rotate(-90 120.2 116.2)">4</text>
<text x="125.3" y="116.2" transform="rotate(-90 125.3 116.2)">5</text>
<text x="165.9" y="117.5" transform="rotate(-90 165.9 117.5)">4</text>
<text x="171" y="117.5" transform="rotate(-90 171 117.5)">5</text>
<text x="38.9" y="137.3" transform="rotate(-90 38.9 137.3)">3</text>
<text x="41.5" y="137.3" transform="rotate(-90 41.5 137.3)">2</text>
<text x="44" y="137.3" transform="rotate(-90 44 137.3)">1</text>
<text x="38.9" y="154.3" transform="rotate(-90 38.9 154.3)">4</text>
<text x="44" y="154.3" transform="rotate(-90 44 154.3)">5</text>
</g>
</svg>
